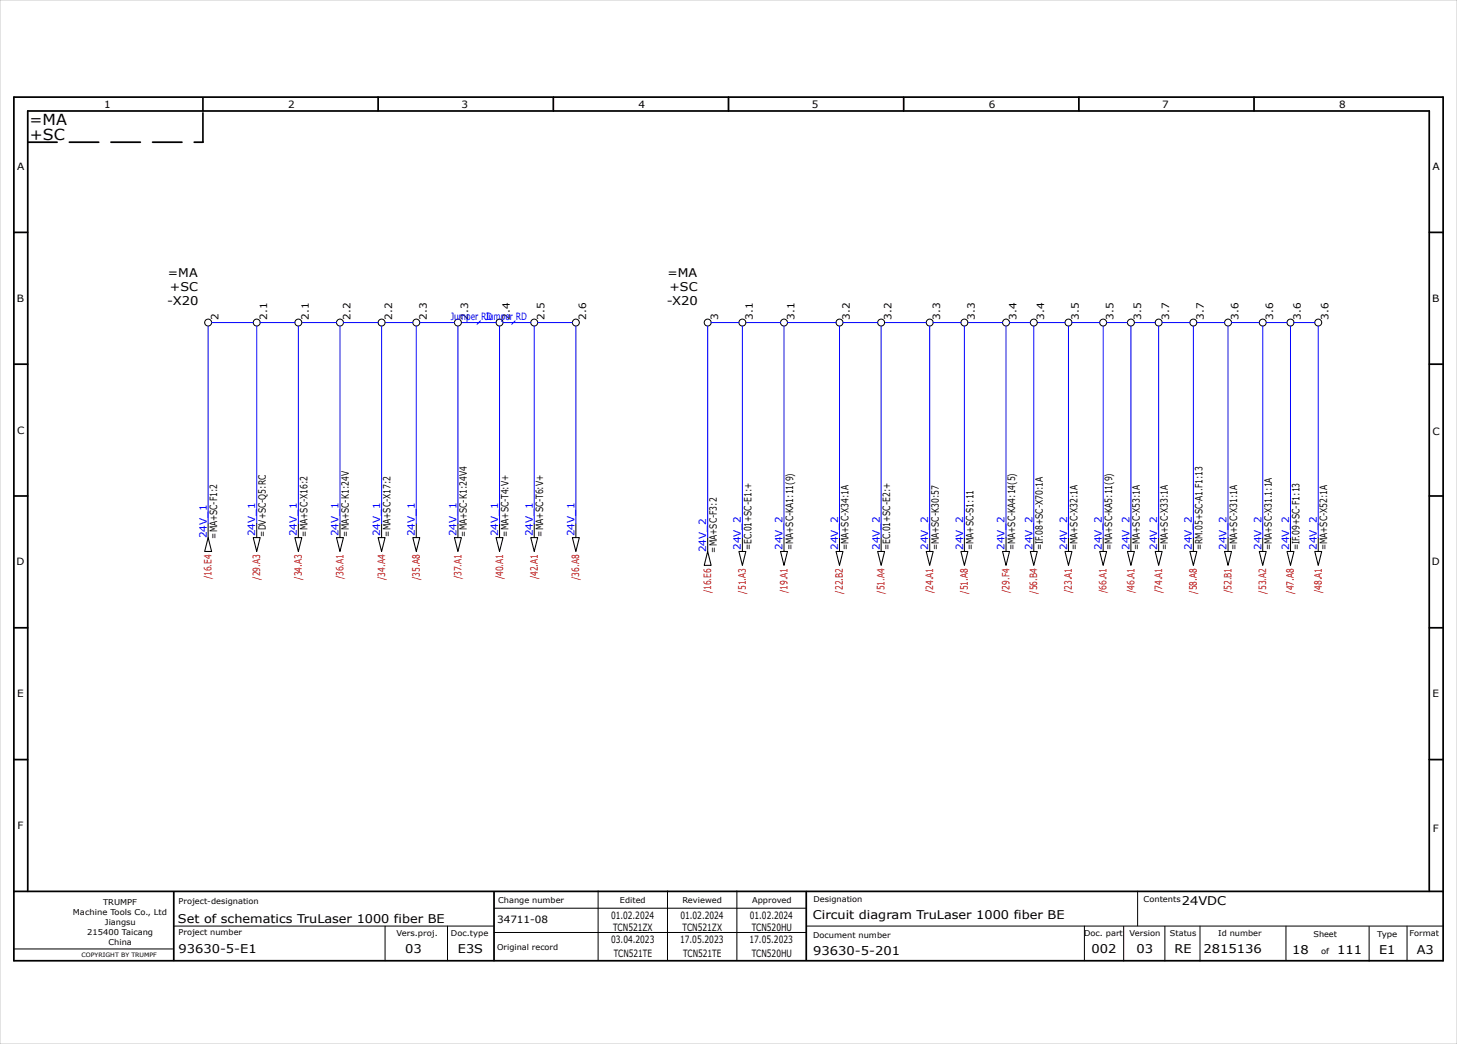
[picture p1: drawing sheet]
<svg xmlns="http://www.w3.org/2000/svg" width="420mm" height="301mm" viewBox="0 0 420 301" stroke-linecap="round" stroke-linejoin="round" font-family="sans-serif">
<g fill="none" stroke="#000" stroke-width=".5">
<path d="M4 28h412v249h-412zM58.5 28.2v3.8M109 28v4M159.5 28v4M210 28v4M260.5 28v4M311 28v4M361.5 28v4M4 67h4M412 67h4M4 105h4M412 105h4"/>
<path d="M4 143h4M412 143h4M4 181h4M412 181h4M4 219h4M412 219h4M4 257h412M8 257v-225h404v225M50.1 257.1v19.8M142.4 257.2v19.8M232.4 257.1v19.7"/>
</g>
<g fill="none" stroke="#000" stroke-width=".29">
<path d="M60 151v4M74 151v4M86 151v4M98 151v4M110 151v4M120 151v4M132 151v4M144 151v4M154 151v4M166 151v4M204 155v4M214 155v4"/>
<path d="M226 155v4M242 155v4M254 155v4M268 155v4M278 155v4M290 155v4M298 155v4M308 155v4M318 155v4M326 155v4M334 155v4M344 155v4"/>
<path d="M354 155v4M364 155v4M372 155v4M380 155v4M172.4 256.9v20M192.4 256.9v20M212.4 256.9v20M327.9 256.9v10M4.1 273.6h45.7M50.1 267h92.2M111 267v10M129 267v10"/>
<path d="M142.4 261.9h90M142.4 268.9h90M232.5 267h183.5M312.6 267v10M323.9 267.1v10M335.8 267.1v10M345.9 267v10.1M370.7 267v9.8M394.7 267.1v10M405.6 267v10"/>
<circle cx="60" cy="93" r="1"/>
<circle cx="74" cy="93" r="1"/>
<circle cx="86" cy="93" r="1"/>
<circle cx="98" cy="93" r="1"/>
<circle cx="110" cy="93" r="1"/>
<circle cx="120" cy="93" r="1"/>
<circle cx="132" cy="93" r="1"/>
<circle cx="144" cy="93" r="1"/>
<circle cx="154" cy="93" r="1"/>
<circle cx="166" cy="93" r="1"/>
<circle cx="204" cy="93" r="1"/>
<circle cx="214" cy="93" r="1"/>
<circle cx="226" cy="93" r="1"/>
<circle cx="242" cy="93" r="1"/>
<circle cx="254" cy="93" r="1"/>
<circle cx="268" cy="93" r="1"/>
<circle cx="278" cy="93" r="1"/>
<circle cx="290" cy="93" r="1"/>
<circle cx="298" cy="93" r="1"/>
<circle cx="308" cy="93" r="1"/>
<circle cx="318" cy="93" r="1"/>
<circle cx="326" cy="93" r="1"/>
<circle cx="334" cy="93" r="1"/>
<circle cx="344" cy="93" r="1"/>
<circle cx="354" cy="93" r="1"/>
<circle cx="364" cy="93" r="1"/>
<circle cx="372" cy="93" r="1"/>
<circle cx="380" cy="93" r="1"/>
</g>
<path d="M8 41h50.5M58.5 41v-8.8" fill="none" stroke="#000" stroke-width=".5" stroke-dasharray="8.5 3.5"/>
<path d="M0 0h420v301h-420z" fill="none" stroke="#c9c9c9" stroke-width=".29"/>
<g fill="none" stroke="#000" stroke-width=".3">
<path d="M60 155l1 4h-2zM73 155h2l-1 4zM85 155h2l-1 4zM97 155h2l-1 4zM109 155h2l-1 4zM119 155h2l-1 4zM131 155h2l-1 4zM143 155h2l-1 4zM153 155h2l-1 4zM165 155h2l-1 4zM204 159l1 4h-2zM213 159h2l-1 4z"/>
<path d="M225 159h2l-1 4zM241 159h2l-1 4zM253 159h2l-1 4zM267 159h2l-1 4zM277 159h2l-1 4zM289 159h2l-1 4zM297 159h2l-1 4zM307 159h2l-1 4zM317 159h2l-1 4zM325 159h2l-1 4zM333 159h2l-1 4zM343 159h2l-1 4z"/>
<path d="M353 159h2l-1 4zM363 159h2l-1 4zM371 159h2l-1 4zM379 159h2l-1 4z"/>
</g>
<g fill="none" stroke="#00f" stroke-width=".29">
<path d="M60 94v57M61 93h12M74 94v57M75 93h10M86 94v57M87 93h10M98 94v57M99 93h10M110 94v57M111 93h8M120 94v57M121 93h10"/>
<path d="M132 94v57M133 93h10M144 94v57M145 93h8M154 94v57M155 93h10M166 94v57M204 94v61M205 93h8M214 94v61M215 93h10M226 94v61"/>
<path d="M227 93h14M242 94v61M243 93h10M254 94v61M255 93h12M268 94v61M269 93h8M278 94v61M279 93h10M290 94v61M291 93h6M298 94v61"/>
<path d="M299 93h8M308 94v61M309 93h8M318 94v61M319 93h6M326 94v61M327 93h6M334 94v61M335 93h8M344 94v61M345 93h8M354 94v61"/>
<path d="M355 93h8M364 94v61M365 93h6M372 94v61M373 93h6M380 94v61"/>
</g>
<path d="M138.5 92.5l-1 1M148.5 92.5l-1 1" fill="none" stroke="#00f" stroke-width=".3"/>
<g font-size="4.4">
<text x="8.5" y="36">=MA</text>
<text x="8.6" y="40.5">+SC</text>
</g>
<g font-size="3.5">
<text x="48.4" y="80">=MA</text>
<text x="49" y="84">+SC</text>
<text x="192.4" y="80">=MA</text>
<text x="193" y="84">+SC</text>
<text x="48.2" y="88">-X20</text>
<text x="192.2" y="88">-X20</text>
<text x="340.7" y="261">24VDC</text>
<text x="51.3" y="266">Set of schematics TruLaser 1000 fiber BE</text>
<text x="234.3" y="265">Circuit diagram TruLaser 1000 fiber BE</text>
<text x="51.5" y="274.7">93630-5-E1</text>
<text x="116.8" y="274.9">03</text>
<text x="132" y="274.9">E3S</text>
<text x="234.4" y="275.3">93630-5-201</text>
<text x="314.6" y="274.8">002</text>
<text x="327.6" y="274.9">03</text>
<text x="338.6" y="274.8">RE</text>
<text x="346.9" y="274.7">2815136</text>
<text x="372.5" y="275">18</text>
<text x="385.4" y="275">111</text>
<text x="397.6" y="275">E1</text>
<text x="408.4" y="275">A3</text>
</g>
<g font-size="2.9">
<text x="30" y="31">1</text>
<text x="83" y="31">2</text>
<text x="133.1" y="31">3</text>
<text x="184.1" y="31">4</text>
<text x="234.1" y="31">5</text>
<text x="285" y="31">6</text>
<text x="335" y="31">7</text>
<text x="386" y="31">8</text>
<text x="5" y="49">A</text>
<text x="413" y="49">A</text>
<text x="4.8" y="87">B</text>
<text x="412.8" y="87">B</text>
<text x="63" y="92.2" transform="rotate(-90 63 92.2)">2</text>
<text x="77" y="92.2" transform="rotate(-90 77 92.2)">2.1</text>
<text x="89" y="92.2" transform="rotate(-90 89 92.2)">2.1</text>
<text x="101" y="92.2" transform="rotate(-90 101 92.2)">2.2</text>
<text x="113" y="92.2" transform="rotate(-90 113 92.2)">2.2</text>
<text x="123" y="92.2" transform="rotate(-90 123 92.2)">2.3</text>
<text x="135" y="92.2" transform="rotate(-90 135 92.2)">2.3</text>
<text x="147" y="92.2" transform="rotate(-90 147 92.2)">2.4</text>
<text x="157" y="92.2" transform="rotate(-90 157 92.2)">2.5</text>
<text x="169" y="92.2" transform="rotate(-90 169 92.2)">2.6</text>
<text x="207" y="92.2" transform="rotate(-90 207 92.2)">3</text>
<text x="217" y="92.2" transform="rotate(-90 217 92.2)">3.1</text>
<text x="229" y="92.2" transform="rotate(-90 229 92.2)">3.1</text>
<text x="245" y="92.2" transform="rotate(-90 245 92.2)">3.2</text>
<text x="257" y="92.2" transform="rotate(-90 257 92.2)">3.2</text>
<text x="271" y="92.2" transform="rotate(-90 271 92.2)">3.3</text>
<text x="281" y="92.2" transform="rotate(-90 281 92.2)">3.3</text>
<text x="293" y="92.2" transform="rotate(-90 293 92.2)">3.4</text>
<text x="301" y="92.2" transform="rotate(-90 301 92.2)">3.4</text>
<text x="311" y="92.2" transform="rotate(-90 311 92.2)">3.5</text>
<text x="321" y="92.2" transform="rotate(-90 321 92.2)">3.5</text>
<text x="329" y="92.2" transform="rotate(-90 329 92.2)">3.5</text>
<text x="337" y="92.2" transform="rotate(-90 337 92.2)">3.7</text>
<text x="347" y="92.2" transform="rotate(-90 347 92.2)">3.7</text>
<text x="357" y="92.2" transform="rotate(-90 357 92.2)">3.6</text>
<text x="367" y="92.2" transform="rotate(-90 367 92.2)">3.6</text>
<text x="375" y="92.2" transform="rotate(-90 375 92.2)">3.6</text>
<text x="383" y="92.2" transform="rotate(-90 383 92.2)">3.6</text>
<text x="5" y="125">C</text>
<text x="413" y="125.5">C</text>
<text x="62.6" y="155.3" transform="rotate(-90 62.6 155.3)">=MA+SC-F1:2</text>
<text x="76.6" y="154.7" transform="rotate(-90 76.6 154.7)">=DV+SC-Q5:RC</text>
<text x="88.6" y="154.7" transform="rotate(-90 88.6 154.7)">=MA+SC-X16:2</text>
<text x="100.6" y="154.7" transform="rotate(-90 100.6 154.7)">=MA+SC-K1:24V</text>
<text x="112.6" y="154.7" transform="rotate(-90 112.6 154.7)">=MA+SC-X17:2</text>
<text x="134.6" y="154.7" transform="rotate(-90 134.6 154.7)">=MA+SC-K1:24V4</text>
<text x="146.6" y="154.7" transform="rotate(-90 146.6 154.7)">=MA+SC-T4:V+</text>
<text x="156.6" y="154.7" transform="rotate(-90 156.6 154.7)">=MA+SC-T6:V+</text>
<text x="206.6" y="159.3" transform="rotate(-90 206.6 159.3)">=MA+SC-F3:2</text>
<text x="216.6" y="158.7" transform="rotate(-90 216.6 158.7)">=EC.01+SC-E1:+</text>
<text x="228.6" y="158.7" transform="rotate(-90 228.6 158.7)">=MA+SC-KA1:11(9)</text>
<text x="244.6" y="158.7" transform="rotate(-90 244.6 158.7)">=MA+SC-X34:1A</text>
<text x="256.6" y="158.7" transform="rotate(-90 256.6 158.7)">=EC.01+SC-E2:+</text>
<text x="270.6" y="158.7" transform="rotate(-90 270.6 158.7)">=MA+SC-K30:57</text>
<text x="280.6" y="158.7" transform="rotate(-90 280.6 158.7)">=MA+SC-S1:11</text>
<text x="292.6" y="158.7" transform="rotate(-90 292.6 158.7)">=MA+SC-KA4:14(5)</text>
<text x="300.6" y="158.7" transform="rotate(-90 300.6 158.7)">=IF.08+SC-X70:1A</text>
<text x="310.6" y="158.7" transform="rotate(-90 310.6 158.7)">=MA+SC-X32:1A</text>
<text x="320.6" y="158.7" transform="rotate(-90 320.6 158.7)">=MA+SC-KA5:11(9)</text>
<text x="328.6" y="158.7" transform="rotate(-90 328.6 158.7)">=MA+SC-X53:1A</text>
<text x="336.6" y="158.7" transform="rotate(-90 336.6 158.7)">=MA+SC-X33:1A</text>
<text x="346.6" y="158.7" transform="rotate(-90 346.6 158.7)">=RM.05+SC-A1.F1:13</text>
<text x="356.6" y="158.7" transform="rotate(-90 356.6 158.7)">=MA+SC-X31:1A</text>
<text x="366.6" y="158.7" transform="rotate(-90 366.6 158.7)">=MA+SC-X31.1:1A</text>
<text x="374.6" y="158.7" transform="rotate(-90 374.6 158.7)">=IF.09+SC-F1:13</text>
<text x="382.6" y="158.7" transform="rotate(-90 382.6 158.7)">=MA+SC-X52:1A</text>
<text x="4.8" y="163">D</text>
<text x="412.7" y="163">D</text>
<text x="5" y="201">E</text>
<text x="413" y="201">E</text>
<text x="5.1" y="239">F</text>
<text x="413" y="240">F</text>
<text x="143.3" y="266">34711-08</text>
<text x="176.1" y="264.9">01.02.2024</text>
<text x="176.8" y="268.4">TCN521ZX</text>
<text x="196.1" y="264.9">01.02.2024</text>
<text x="196.8" y="268.4">TCN521ZX</text>
<text x="216.1" y="264.9">01.02.2024</text>
<text x="216.7" y="268.4">TCN520HU</text>
<text x="176.2" y="271.9">03.04.2023</text>
<text x="176.9" y="275.9">TCN521TE</text>
<text x="196" y="271.9">17.05.2023</text>
<text x="196.9" y="275.9">TCN521TE</text>
<text x="216" y="271.9">17.05.2023</text>
<text x="216.7" y="275.9">TCN520HU</text>
</g>
<g font-size="2.9" fill="#00f">
<text x="130" y="92.3">Jumper RD</text>
<text x="140" y="92.3">Jumper RD</text>
<text x="59.6" y="155.2" transform="rotate(-90 59.6 155.2)">24V_1</text>
<text x="73.6" y="154.6" transform="rotate(-90 73.6 154.6)">24V_1</text>
<text x="85.6" y="154.6" transform="rotate(-90 85.6 154.6)">24V_1</text>
<text x="97.6" y="154.6" transform="rotate(-90 97.6 154.6)">24V_1</text>
<text x="109.6" y="154.6" transform="rotate(-90 109.6 154.6)">24V_1</text>
<text x="119.6" y="154.6" transform="rotate(-90 119.6 154.6)">24V_1</text>
<text x="131.6" y="154.6" transform="rotate(-90 131.6 154.6)">24V_1</text>
<text x="143.6" y="154.6" transform="rotate(-90 143.6 154.6)">24V_1</text>
<text x="153.6" y="154.6" transform="rotate(-90 153.6 154.6)">24V_1</text>
<text x="165.6" y="154.6" transform="rotate(-90 165.6 154.6)">24V_1</text>
<text x="203.6" y="159.2" transform="rotate(-90 203.6 159.2)">24V_2</text>
<text x="213.6" y="158.6" transform="rotate(-90 213.6 158.6)">24V_2</text>
<text x="225.6" y="158.6" transform="rotate(-90 225.6 158.6)">24V_2</text>
<text x="241.6" y="158.6" transform="rotate(-90 241.6 158.6)">24V_2</text>
<text x="253.6" y="158.6" transform="rotate(-90 253.6 158.6)">24V_2</text>
<text x="267.6" y="158.6" transform="rotate(-90 267.6 158.6)">24V_2</text>
<text x="277.6" y="158.6" transform="rotate(-90 277.6 158.6)">24V_2</text>
<text x="289.6" y="158.6" transform="rotate(-90 289.6 158.6)">24V_2</text>
<text x="297.6" y="158.6" transform="rotate(-90 297.6 158.6)">24V_2</text>
<text x="307.6" y="158.6" transform="rotate(-90 307.6 158.6)">24V_2</text>
<text x="317.6" y="158.6" transform="rotate(-90 317.6 158.6)">24V_2</text>
<text x="325.6" y="158.6" transform="rotate(-90 325.6 158.6)">24V_2</text>
<text x="333.6" y="158.6" transform="rotate(-90 333.6 158.6)">24V_2</text>
<text x="343.6" y="158.6" transform="rotate(-90 343.6 158.6)">24V_2</text>
<text x="353.6" y="158.6" transform="rotate(-90 353.6 158.6)">24V_2</text>
<text x="363.6" y="158.6" transform="rotate(-90 363.6 158.6)">24V_2</text>
<text x="371.6" y="158.6" transform="rotate(-90 371.6 158.6)">24V_2</text>
<text x="379.6" y="158.6" transform="rotate(-90 379.6 158.6)">24V_2</text>
</g>
<g font-size="2.9" fill="#b60000">
<text x="61" y="167.1" transform="rotate(-90 61 167.1)">/16.E4</text>
<text x="75" y="167.1" transform="rotate(-90 75 167.1)">/29.A3</text>
<text x="87" y="167.1" transform="rotate(-90 87 167.1)">/34.A3</text>
<text x="99" y="167.1" transform="rotate(-90 99 167.1)">/36.A1</text>
<text x="111" y="167.2" transform="rotate(-90 111 167.2)">/34.A4</text>
<text x="121" y="167.2" transform="rotate(-90 121 167.2)">/35.A8</text>
<text x="133" y="167.1" transform="rotate(-90 133 167.1)">/37.A1</text>
<text x="145" y="167.1" transform="rotate(-90 145 167.1)">/40.A1</text>
<text x="155" y="167.1" transform="rotate(-90 155 167.1)">/42.A1</text>
<text x="167" y="167.2" transform="rotate(-90 167 167.2)">/36.A8</text>
<text x="205" y="171.1" transform="rotate(-90 205 171.1)">/16.E6</text>
<text x="215" y="171.1" transform="rotate(-90 215 171.1)">/51.A3</text>
<text x="227" y="171.1" transform="rotate(-90 227 171.1)">/19.A1</text>
<text x="243" y="171.1" transform="rotate(-90 243 171.1)">/22.B2</text>
<text x="255" y="171.2" transform="rotate(-90 255 171.2)">/51.A4</text>
<text x="269" y="171.1" transform="rotate(-90 269 171.1)">/24.A1</text>
<text x="279" y="171.2" transform="rotate(-90 279 171.2)">/51.A8</text>
<text x="291" y="170.9" transform="rotate(-90 291 170.9)">/29.F4</text>
<text x="299" y="171.2" transform="rotate(-90 299 171.2)">/56.B4</text>
<text x="309" y="171.1" transform="rotate(-90 309 171.1)">/23.A1</text>
<text x="319" y="171.1" transform="rotate(-90 319 171.1)">/66.A1</text>
<text x="327" y="171.1" transform="rotate(-90 327 171.1)">/46.A1</text>
<text x="335" y="171.1" transform="rotate(-90 335 171.1)">/74.A1</text>
<text x="345" y="171.2" transform="rotate(-90 345 171.2)">/58.A8</text>
<text x="355" y="171.1" transform="rotate(-90 355 171.1)">/52.B1</text>
<text x="365" y="171.1" transform="rotate(-90 365 171.1)">/53.A2</text>
<text x="373" y="171.2" transform="rotate(-90 373 171.2)">/47.A8</text>
<text x="381" y="171.1" transform="rotate(-90 381 171.1)">/48.A1</text>
</g>
<g font-size="2.3">
<text x="21" y="263.8">Machine Tools Co., Ltd</text>
<text x="29.7" y="260.8">TRUMPF</text>
<text x="51.5" y="260.7">Project-designation</text>
<text x="143.6" y="260.4">Change number</text>
<text x="178.7" y="260.4">Edited</text>
<text x="196.7" y="260.4">Reviewed</text>
<text x="216.8" y="260.4">Approved</text>
<text x="234.5" y="260.2">Designation</text>
<text x="329.7" y="260.1">Contents</text>
<text x="25.2" y="269.6">215400 Taicang</text>
<text x="30.3" y="266.7">Jiangsu</text>
<text x="51.5" y="269.7">Project number</text>
<text x="114.3" y="269.9">Vers.proj.</text>
<text x="130" y="269.9">Doc.type</text>
<text x="312.5" y="269.8">Doc. part</text>
<text x="325.6" y="269.9">Version</text>
<text x="337.3" y="269.8">Status</text>
<text x="351.2" y="269.8">Id number</text>
<text x="406.4" y="270">Format</text>
<text x="31.3" y="272.5">China</text>
<text x="143.3" y="273.9">Original record</text>
<text x="234.4" y="270.3">Document number</text>
<text x="378.6" y="270">Sheet</text>
<text x="380.8" y="275">of</text>
<text x="397" y="270">Type</text>
</g>
<text font-size="1.7" x="23.5" y="275.8">COPYRIGHT BY TRUMPF</text>
</svg>
